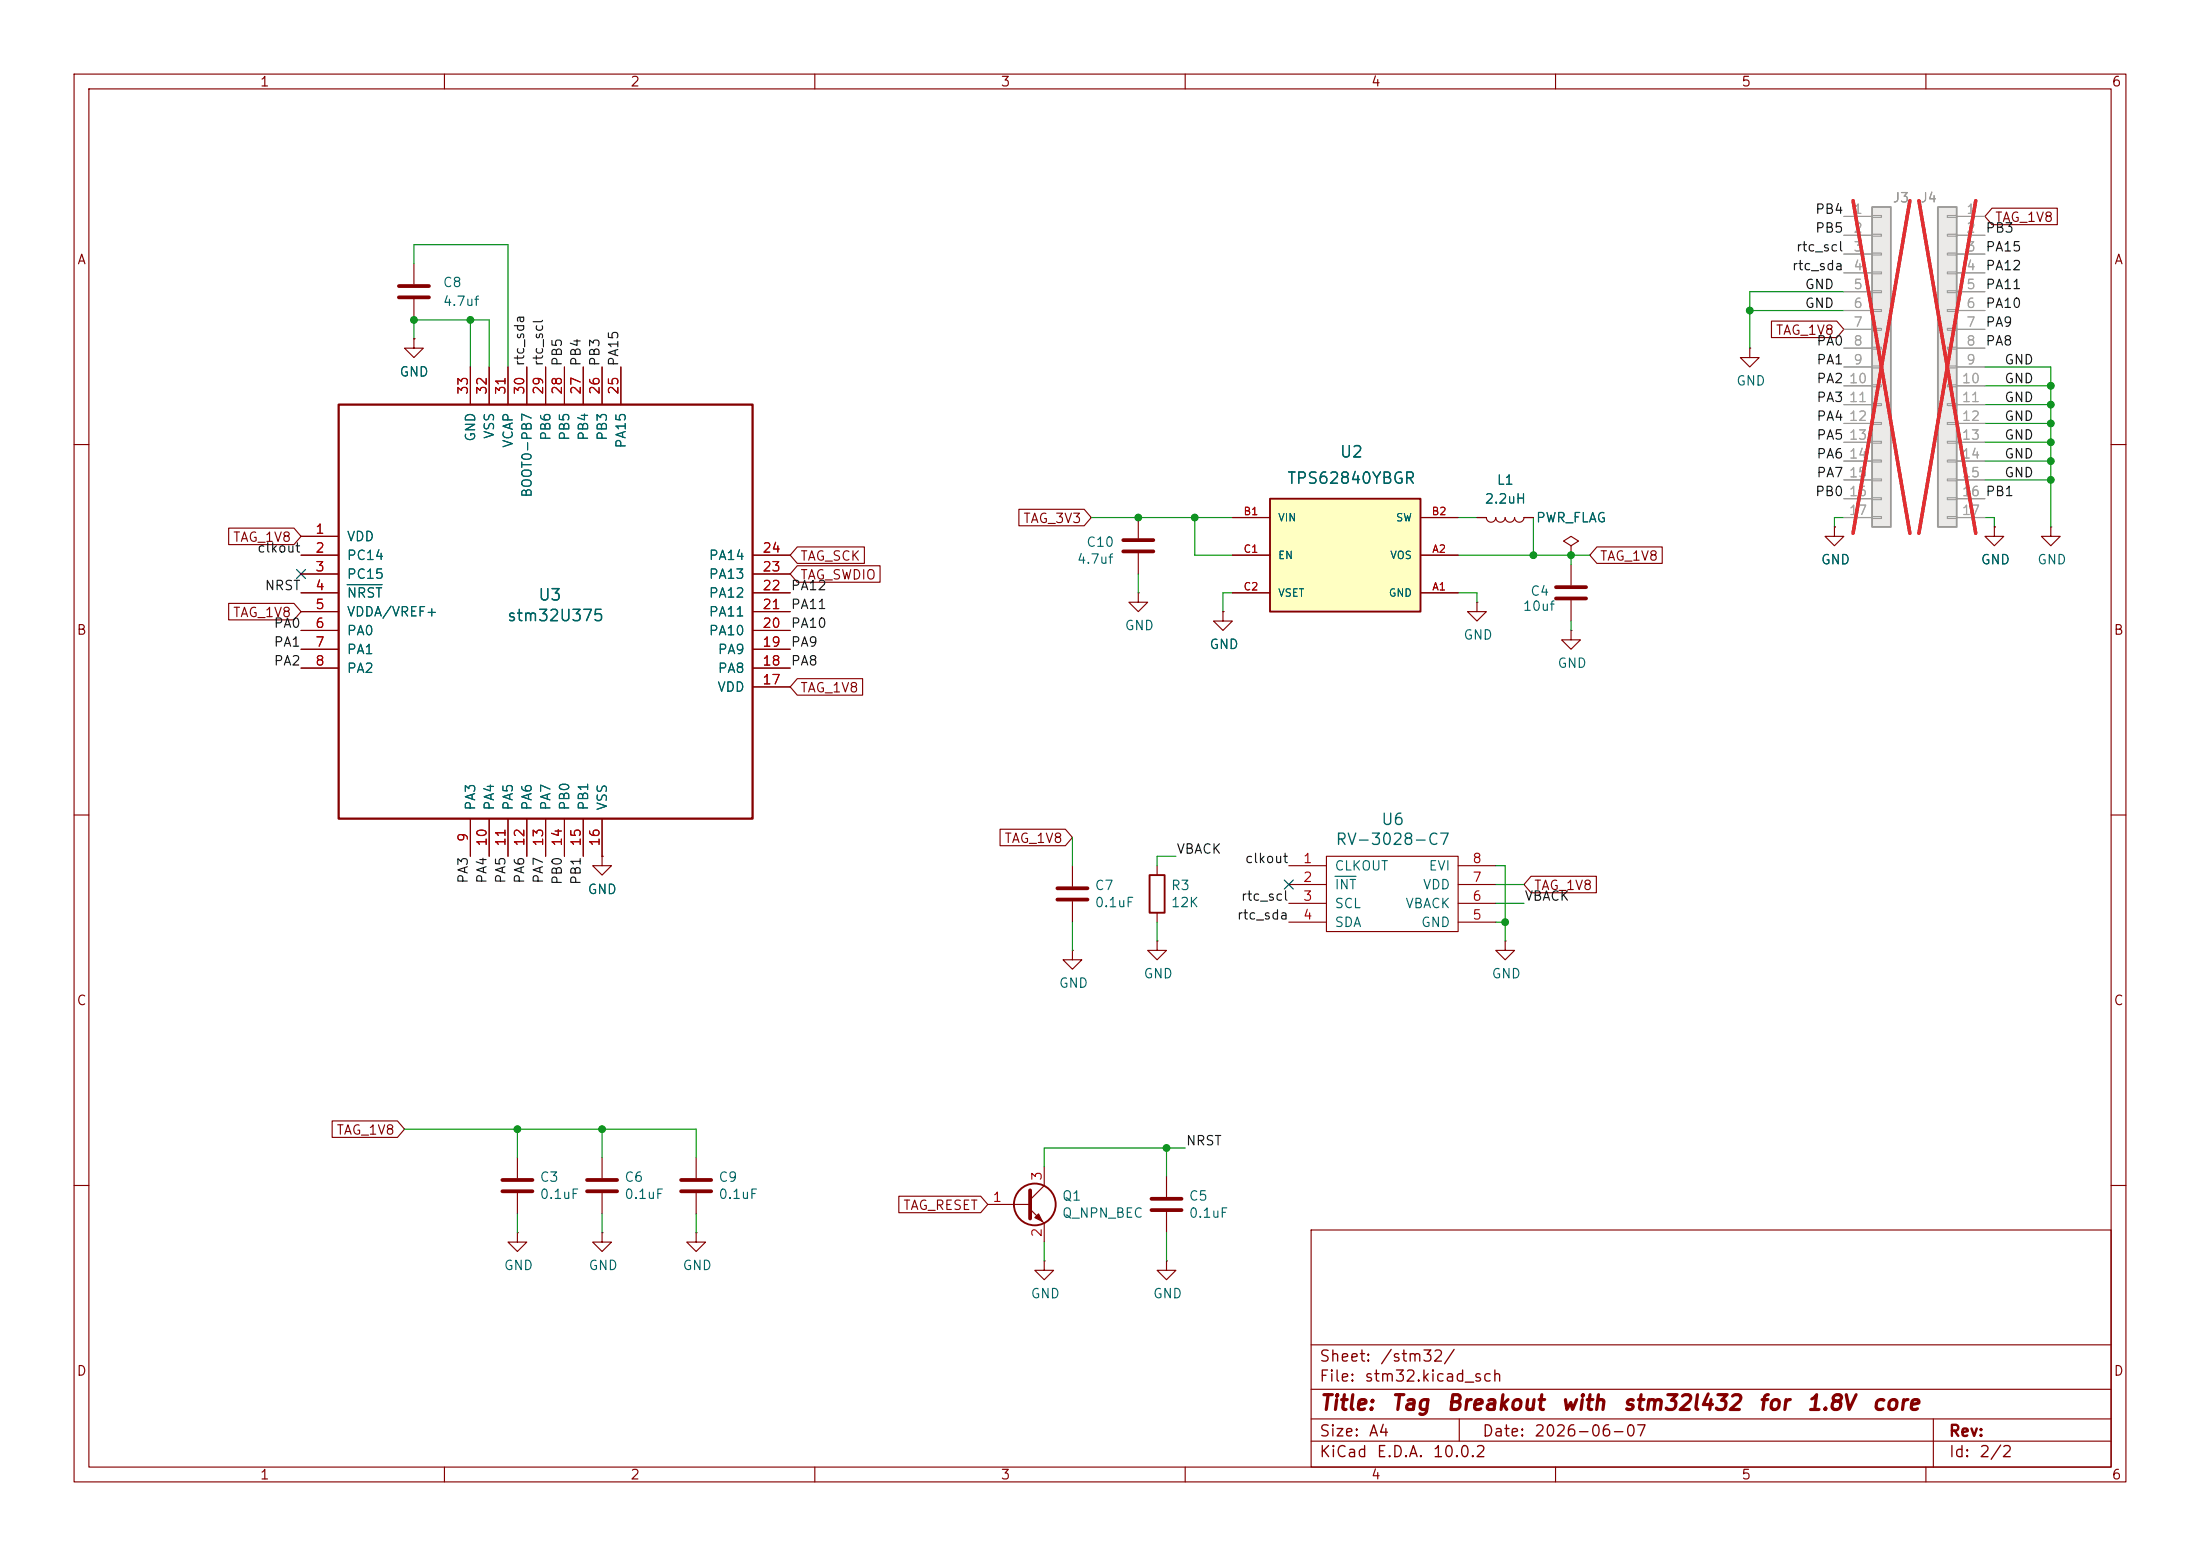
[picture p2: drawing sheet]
<svg xmlns="http://www.w3.org/2000/svg" width="297mm" height="210mm" viewBox="0 0 297 210" stroke-linecap="round" stroke-linejoin="round" font-family="sans-serif">
<g fill="none" stroke="#840000" stroke-width=".15">
<path d="M10 10h277v190h-277zM12 12h273v186h-273zM60 10v2M110 10v2M160 10v2M210 10v2M260 10v2M10 60h2M285 60h2M10 110h2M285 110h2M10 160h2"/>
<path d="M177 166h108v32h-108zM285 160h2M60 198v2M110 198v2M160 198v2M177 194.5h108M177 191.5h108M177 187.5h108M177 181.5h108M197 191.5v3M210 198v2M260 198v2"/>
<path d="M261 191.5v6.5"/>
</g>
<path d="M252.7 27.9h2.6v43.2h-2.6z" fill="#ebeae8"/>
<path d="M252.7 27.9h2.6v43.2h-2.6z" fill="none" stroke="#9c9b98" stroke-width=".25"/>
<g fill="none" stroke="#9c9b98" stroke-width=".15">
<path d="M248.9 29.2h3.8M248.9 31.8h3.8M248.9 34.3h3.8M248.9 36.8h3.8M248.9 39.4h3.8M252.7 29.1h1.3v.2h-1.3zM252.7 31.6h1.3v.3h-1.3zM252.7 34.2h1.3v.2h-1.3zM252.7 36.7h1.3v.3h-1.3zM252.7 39.2h1.3v.3h-1.3zM248.9 41.9h3.8M248.9 44.5h3.8"/>
<path d="M248.9 47h3.8M248.9 49.5h3.8M248.9 52.1h3.8M248.9 54.6h3.8M248.9 57.2h3.8M248.9 59.7h3.8M252.7 41.8h1.3v.2h-1.3zM252.7 44.3h1.3v.3h-1.3zM252.7 46.9h1.3v.2h-1.3zM252.7 49.4h1.3v.3h-1.3zM252.7 51.9h1.3v.3h-1.3zM252.7 54.5h1.3v.2h-1.3z"/>
<path d="M252.7 57h1.3v.3h-1.3zM252.7 59.6h1.3v.2h-1.3zM248.9 62.2h3.8M248.9 64.8h3.8M248.9 67.3h3.8M248.9 69.9h3.8M252.7 62.1h1.3v.3h-1.3zM252.7 64.6h1.3v.3h-1.3zM252.7 67.2h1.3v.2h-1.3zM252.7 69.7h1.3v.3h-1.3z"/>
</g>
<path d="M250.2 27.1l7.6 44.9M257.8 27.1l-7.6 44.9" fill="none" stroke="#e12e31" stroke-width=".46"/>
<path d="M151.6 72.9h4.1M151.6 74.4h4.1M210.1 79.2h4M210.1 80.8h4M67.8 159.3h4.1M79.2 159.3h4.1M91.9 159.3h4.1M67.8 160.8h4.1M79.2 160.8h4.1M91.9 160.8h4.1M155.4 161.8h4.1M155.4 163.3h4.1" fill="none" stroke="#840000" stroke-width=".51"/>
<g fill="none" stroke="#840000" stroke-width=".15">
<path d="M236.2 47v1.3h1.3l-1.3 1.2-1.3-1.2h1.3M236.2 47h.1M153.7 69.9v2.7M153.7 74.7v2.8M212.1 76.2v2.8M247.6 71.1v1.3h1.3l-1.3 1.3-1.2-1.3h1.2M247.6 71.1h.1M269.2 71.1v1.3h1.3l-1.3 1.3-1.2-1.3h1.2M269.2 71.1h.1M276.9 71.1v1.3h1.2l-1.2 1.3-1.3-1.3h1.3M276.9 71.1h.1M153.7 80v1.3h1.2l-1.2 1.3-1.3-1.3h1.3"/>
<path d="M153.7 80h.1M165.1 82.6v1.2h1.3l-1.3 1.3-1.3-1.3h1.3M165.1 82.6h.1M212.1 81v2.8M156.2 116.8v1.3M174 116.8h5.1M174 119.4h5.1M179.1 115.6h17.7v10.1h-17.7zM196.8 116.8h5.1M196.8 119.4h5.1M156.2 127v1.3h1.3l-1.3 1.2-1.3-1.2h1.3M156.2 127h.1"/>
<path d="M156.2 123.2v1.3M174 121.9h5.1M174 124.5h5.1M196.8 121.9h5.1M196.8 124.5h5.1M69.8 156.2v2.8M81.3 156.2v2.8M94 156.2v2.8M157.5 158.8v2.7M69.8 161v2.8M81.3 166.4v1.2h1.2l-1.2 1.3-1.3-1.3h1.3M81.3 166.4h.1"/>
<path d="M81.3 161v2.8M94 166.4v1.2h1.2l-1.2 1.3-1.3-1.3h1.3M94 166.4h.1M94 161v2.8M157.5 163.6v2.8"/>
</g>
<path d="M155.2 118.1h2v5.1h-2z" fill="none" stroke="#840000" stroke-width=".25"/>
<path d="M180.2 118.3h2.9" fill="none" stroke="#006464" stroke-width=".15"/>
<path d="M171.4 67.3h20.4v15.3h-20.4z" fill="#ffffc2"/>
<g fill="none" stroke="#840000" stroke-width=".25">
<path d="M171.4 67.3h20.4v15.3h-20.4z"/>
<circle cx="139.7" cy="162.6" r="2.82"/>
</g>
<g fill="none" stroke="#840000" stroke-width=".15">
<path d="M55.9 35.6v2.8M55.9 45.7v1.3h1.2l-1.2 1.3-1.3-1.3h1.3M55.9 45.7h.1M55.9 40.4v2.8M63.5 49.5v5.1M66 49.5v5.1M68.6 49.5v5.1M71.1 49.5v5.1M73.7 49.5v5.1M76.2 49.5v5.1M78.7 49.5v5.1M81.3 49.5v5.1"/>
<path d="M83.8 49.5v5.1M40.6 74.9h5.1M40.6 72.4h5.1M40.6 77.5h5.1M101.6 74.9h5.1M101.6 77.5h5.1M166.4 74.9h5M166.4 69.9h5M191.8 74.9h5M191.8 69.9h5M199.4 69.9h1.3a.64 .64 0 0 0 .6 .6 .64 .64 0 0 0 .6-.6 .64 .64 0 0 0 .7 .6 .64 .64 0 0 0 .6-.6 .64 .64 0 0 0 .6 .6 .64 .64 0 0 0 .7-.6 .64 .64 0 0 0 .6 .6 .64 .64 0 0 0 .6-.6h1.3M40.6 80h5.1"/>
<path d="M40.6 82.6h5.1M40.6 85.1h5.1M40.6 87.6h5.1M40.6 90.2h5.1M101.6 80h5.1M101.6 82.6h5.1M101.6 85.1h5.1M101.6 87.6h5.1M101.6 90.2h5.1M101.6 92.7h5.1M166.4 80h5M191.8 80h5"/>
<path d="M199.4 81.3v1.3h1.3l-1.3 1.2-1.3-1.2h1.3M199.4 81.3h.1M212.1 85.1v1.3h1.3l-1.3 1.2-1.3-1.2h1.3M212.1 85.1h.1M63.5 110.5v5.1M66 110.5v5.1M68.6 110.5v5.1M71.1 110.5v5.1M73.7 110.5v5.1M76.2 110.5v5.1M78.7 110.5v5.1M81.3 115.6v1.2h1.2l-1.2 1.3-1.3-1.3h1.3"/>
<path d="M81.3 115.6h.1M81.3 110.5v5.1M144.8 116.8v2.8M144.8 128.3v1.2h1.2l-1.2 1.3-1.3-1.3h1.3M144.8 128.3h.1M144.8 121.7v2.8M141 157.5v2.5l-1.9 1.9M69.8 166.4v1.2h1.3l-1.3 1.3-1.2-1.3h1.2M69.8 166.4h.1M133.3 162.6h5.8M139.1 163.2l1.9 1.9v2.5M141 170.2v1.3h1.2l-1.2 1.2-1.3-1.2h1.3"/>
<path d="M141 170.2h.1M157.5 170.2v1.3h1.2l-1.2 1.2-1.3-1.2h1.3M157.5 170.2h.1"/>
</g>
<path d="M53.8 38.6h4.1M53.8 40.1h4.1M142.7 119.9h4.1M142.7 121.4h4.1M139.1 160.7v3.8" fill="none" stroke="#840000" stroke-width=".51"/>
<path d="M139.7 164.3l.5-.5 .5 1z" fill="#840000" stroke="#840000" stroke-width=".15"/>
<path d="M45.7 54.6h55.9v55.9h-55.9z" fill="none" stroke="#840000" stroke-width=".3"/>
<path d="M46.9 78.9h4.7" fill="none" stroke="#006464" stroke-width=".15"/>
<path d="M261.6 27.9h2.6v43.2h-2.6z" fill="#ebeae8"/>
<path d="M261.6 27.9h2.6v43.2h-2.6z" fill="none" stroke="#9c9b98" stroke-width=".25"/>
<g fill="none" stroke="#9c9b98" stroke-width=".15">
<path d="M248.9 29.2h3.8M248.9 31.8h3.8M248.9 34.3h3.8M248.9 36.8h3.8M248.9 39.4h3.8M262.9 29.1h1.3v.2h-1.3zM262.9 31.6h1.3v.3h-1.3zM262.9 34.2h1.3v.2h-1.3zM262.9 36.7h1.3v.3h-1.3zM262.9 39.2h1.3v.3h-1.3zM264.2 29.2h3.8M264.2 31.8h3.8"/>
<path d="M264.2 34.3h3.8M264.2 36.8h3.8M264.2 39.4h3.8M248.9 41.9h3.8M248.9 44.5h3.8M248.9 47h3.8M248.9 49.5h3.8M248.9 52.1h3.8M248.9 54.6h3.8M248.9 57.2h3.8M248.9 59.7h3.8M262.9 41.8h1.3v.2h-1.3z"/>
<path d="M262.9 44.3h1.3v.3h-1.3zM262.9 46.9h1.3v.2h-1.3zM262.9 49.4h1.3v.3h-1.3zM262.9 51.9h1.3v.3h-1.3zM262.9 54.5h1.3v.2h-1.3zM262.9 57h1.3v.3h-1.3zM262.9 59.6h1.3v.2h-1.3zM264.2 41.9h3.8M264.2 44.5h3.8M264.2 47h3.8M264.2 49.5h3.8M264.2 52.1h3.8"/>
<path d="M264.2 54.6h3.8M264.2 57.2h3.8M264.2 59.7h3.8M248.9 62.2h3.8M248.9 64.8h3.8M248.9 67.3h3.8M248.9 69.9h3.8M262.9 62.1h1.3v.3h-1.3zM262.9 64.6h1.3v.3h-1.3zM262.9 67.2h1.3v.2h-1.3zM262.9 69.7h1.3v.3h-1.3zM264.2 62.2h3.8"/>
<path d="M264.2 64.8h3.8M264.2 67.3h3.8M264.2 69.9h3.8"/>
</g>
<path d="M250.2 27.1l7.6 44.9M257.8 27.1l-7.6 44.9M259.1 27.1l7.6 44.9M266.7 27.1l-7.6 44.9" fill="none" stroke="#e12e31" stroke-width=".46"/>
<g fill="none" stroke="#840000" stroke-width=".15">
<path d="M268.9 28.1h8.8v2.2h-8.8l-.9-1.1zM55.9 45.7h.1M63.5 49.5v5.1M66 49.5v5.1M68.6 49.5v5.1M71.1 49.5v5.1M73.7 49.5v5.1M76.2 49.5v5.1M78.7 49.5v5.1M81.3 49.5v5.1M83.8 49.5v5.1M239.1 43.3h8.9l.9 1.2-.9 1.1h-8.9z"/>
<path d="M30.9 71.3h8.8l.9 1.1-.9 1.1h-8.8zM40.6 72.4h5.1M40.6 74.9h5.1M40.6 77.5h5.1M101.6 74.9h5.1M101.6 77.5h5.1M107.6 76.4h11.2v2.2h-11.2l-.9-1.1zM107.6 73.8h9.1v2.2h-9.1l-.9-1.1zM137.5 68.7h8.9l.9 1.2-.9 1.1h-8.9zM166.4 74.9h5M166.4 69.9h5M191.8 74.9h5"/>
<path d="M191.8 69.9h5M199.4 69.9h1.3M205.7 69.9h1.3M212.1 73.7l1-.7-1-.6-1 .6 1 .7v1.2M212.1 74.9h.1M215.6 73.8h8.8v2.2h-8.8l-1-1.1zM247.6 71.1h.1M269.2 71.1h.1M30.9 81.4h8.8l.9 1.2-.9 1.1h-8.8zM40.6 80h5.1M40.6 82.6h5.1M40.6 85.1h5.1"/>
<path d="M40.6 87.6h5.1M40.6 90.2h5.1M101.6 80h5.1M101.6 82.6h5.1M101.6 85.1h5.1M101.6 87.6h5.1M101.6 90.2h5.1M101.6 92.7h5.1M107.6 91.6h8.9v2.2h-8.9l-.9-1.1zM165.1 82.6h.1M166.4 80h5M191.8 80h5"/>
<path d="M63.5 110.5v5.1M66 110.5v5.1M68.6 110.5v5.1M71.1 110.5v5.1M73.7 110.5v5.1M76.2 110.5v5.1M78.7 110.5v5.1M81.3 115.6h.1M81.3 110.5v5.1M135 111.9h8.8l1 1.1-1 1.1h-8.8zM206.7 118.3h8.8v2.2h-8.8l-1-1.1zM203.2 127v1.3h1.3l-1.3 1.2-1.3-1.2h1.3"/>
<path d="M203.2 127h.1M44.8 151.3h8.9l.9 1.1-.9 1.1h-8.9zM121.3 161.4h11.1l.9 1.2-.9 1.1h-11.1z"/>
</g>
<g fill="none" stroke="#009600" stroke-width=".15">
<path d="M55.9 35.6v-2.6h12.7v16.5M248.9 39.4h-12.7v7.6M55.9 45.7v-2.5h10.1v6.3M63.5 43.2v6.3M236.2 41.9h12.7M268 52.1h8.9M268 49.5h8.9v21.6M268 59.7h8.9M268 57.2h8.9M268 54.6h8.9M147.3 69.9h19.1M153.7 77.5v2.5"/>
<path d="M161.3 69.9v5h5.1M196.8 69.9h2.6M196.8 74.9h17.8M207 69.9v5M212.1 74.9v1.3M248.9 69.9h-1.3v1.2M268 69.9h1.2v1.2M268 62.2h8.9M268 64.8h8.9M166.4 80h-1.3v2.6M196.8 80h2.6v1.3M212.1 83.8v1.3"/>
<path d="M144.8 113v3.8M158.7 115.6h-2.5v1.2M201.9 116.8h1.3v10.2M201.9 119.4h3.8M144.8 124.5v3.8M156.2 124.5v2.5M201.9 124.5h1.3M201.9 121.9h3.8M54.6 152.4h39.4v3.8M69.8 152.4v3.8M81.3 152.4v3.8M157.5 154.9v3.9"/>
<path d="M160 154.9h-19v2.6M69.8 163.8v2.6M81.3 163.8v2.6M94 163.8v2.6M141 167.6v2.6M157.5 166.4v3.8"/>
</g>
<path d="M40 76.9l1.2 1.2M41.2 76.9l-1.2 1.2M173.4 118.8l1.2 1.2M174.6 118.8l-1.2 1.2" fill="none" stroke="#000084" stroke-width=".15"/>
<path d="M46.9 78.9h4.7" fill="none" stroke="#006464" stroke-width=".15"/>
<g fill="#009600" stroke="#009600" stroke-width=".14">
<circle cx="276.9" cy="54.6" r=".46"/>
<circle cx="276.9" cy="52.1" r=".46"/>
<circle cx="276.9" cy="59.7" r=".46"/>
<circle cx="276.9" cy="57.2" r=".46"/>
<circle cx="276.9" cy="62.2" r=".46"/>
<circle cx="276.9" cy="64.8" r=".46"/>
<circle cx="55.9" cy="43.2" r=".46"/>
<circle cx="63.5" cy="43.2" r=".46"/>
<circle cx="69.8" cy="152.4" r=".46"/>
<circle cx="203.2" cy="124.5" r=".46"/>
<circle cx="212.1" cy="74.9" r=".46"/>
<circle cx="207" cy="74.9" r=".46"/>
<circle cx="236.2" cy="41.9" r=".46"/>
<circle cx="157.5" cy="154.9" r=".46"/>
<circle cx="161.3" cy="69.9" r=".46"/>
<circle cx="153.7" cy="69.9" r=".46"/>
<circle cx="81.3" cy="152.4" r=".46"/>
</g>
<g font-size="2" fill="#840000">
<text x="178" y="190.8">Title:</text>
<text x="187.7" y="190.8">Tag</text>
<text x="195.1" y="190.8">Breakout</text>
<text x="210.6" y="190.8">with</text>
<text x="218.9" y="190.8">stm32l432</text>
<text x="237.2" y="190.8">for</text>
<text x="243.8" y="190.8">1.8V</text>
<text x="252.6" y="190.8">core</text>
</g>
<g font-size="1.5" fill="#006464">
<text x="173.7" y="65.7">TPS62840YBGR</text>
<text x="180.8" y="62.1">U2</text>
<text x="72.6" y="81.4">U3</text>
<text x="68.4" y="84.2">stm32U375</text>
<text x="186.4" y="111.7">U6</text>
<text x="180.2" y="114.4">RV-3028-C7</text>
</g>
<g font-size="1.5" fill="#840000">
<text x="178" y="184.2">Sheet:</text>
<text x="186.2" y="184.2">/stm32/</text>
<text x="178" y="186.9">File:</text>
<text x="184.1" y="186.9">stm32.kicad_sch</text>
<text x="178" y="197.1">KiCad</text>
<text x="178" y="194.3">Size:</text>
<text x="184.7" y="194.3">A4</text>
<text x="185.7" y="197.1">E.D.A.</text>
<text x="193.3" y="197.1">10.0.2</text>
<text x="200" y="194.3">Date:</text>
<text x="207" y="194.3">2026-06-07</text>
<text x="263" y="194.3">Rev:</text>
<text x="263" y="197.1">Id:</text>
<text x="267.1" y="197.1">2/2</text>
</g>
<g font-size="1.3" fill="#840000">
<text x="35" y="12">1</text>
<text x="85" y="12">2</text>
<text x="135" y="12">3</text>
<text x="185" y="12">4</text>
<text x="235" y="12">5</text>
<text x="285" y="12">6</text>
<text x="10.3" y="36">A</text>
<text x="269.2" y="30.3">TAG_1V8</text>
<text x="285.3" y="36">A</text>
<text x="239.6" y="45.5">TAG_1V8</text>
<text x="138" y="70.9">TAG_3V3</text>
<text x="31.4" y="73.5">TAG_1V8</text>
<text x="107.9" y="76">TAG_SCK</text>
<text x="215.9" y="76">TAG_1V8</text>
<text x="31.4" y="83.6">TAG_1V8</text>
<text x="107.9" y="78.5">TAG_SWDIO</text>
<text x="10.3" y="86">B</text>
<text x="285.3" y="86">B</text>
<text x="107.9" y="93.8">TAG_1V8</text>
<text x="135.5" y="114.1">TAG_1V8</text>
<text x="207" y="120.4">TAG_1V8</text>
<text x="10.3" y="136">C</text>
<text x="285.3" y="136">C</text>
<text x="45.3" y="153.5">TAG_1V8</text>
<text x="121.8" y="163.6">TAG_RESET</text>
<text x="10.3" y="186">D</text>
<text x="285.3" y="186">D</text>
<text x="35" y="200">1</text>
<text x="85" y="200">2</text>
<text x="135" y="200">3</text>
<text x="185" y="200">4</text>
<text x="235" y="200">5</text>
<text x="285" y="200">6</text>
</g>
<g font-size="1.3" fill="#0f0f0f">
<text x="245" y="29.2">PB4</text>
<text x="242.4" y="34.3">rtc_scl</text>
<text x="245" y="31.7">PB5</text>
<text x="268" y="34.3">PA15</text>
<text x="268" y="31.7">PB3</text>
<text x="241.8" y="36.8">rtc_sda</text>
<text x="243.6" y="41.9">GND</text>
<text x="243.6" y="39.3">GND</text>
<text x="268" y="39.3">PA11</text>
<text x="268" y="36.8">PA12</text>
<text x="268" y="41.9">PA10</text>
<text x="245.1" y="47">PA0</text>
<text x="268" y="44.4">PA9</text>
<text x="268" y="47">PA8</text>
<text x="71.1" y="49.5" transform="rotate(-90 71.1 49.5)">rtc_sda</text>
<text x="73.6" y="49.5" transform="rotate(-90 73.6 49.5)">rtc_scl</text>
<text x="76.2" y="49.5" transform="rotate(-90 76.2 49.5)">PB5</text>
<text x="78.7" y="49.5" transform="rotate(-90 78.7 49.5)">PB4</text>
<text x="81.2" y="49.5" transform="rotate(-90 81.2 49.5)">PB3</text>
<text x="83.8" y="49.5" transform="rotate(-90 83.8 49.5)">PA15</text>
<text x="245.1" y="49.5">PA1</text>
<text x="245.1" y="52">PA2</text>
<text x="270.5" y="49.5">GND</text>
<text x="270.5" y="52">GND</text>
<text x="245.1" y="54.6">PA3</text>
<text x="245.1" y="59.7">PA5</text>
<text x="245.1" y="57.1">PA4</text>
<text x="270.5" y="57.1">GND</text>
<text x="270.5" y="59.7">GND</text>
<text x="270.5" y="54.6">GND</text>
<text x="245.1" y="62.2">PA6</text>
<text x="245.1" y="64.7">PA7</text>
<text x="270.5" y="64.7">GND</text>
<text x="270.5" y="62.2">GND</text>
<text x="245" y="67.3">PB0</text>
<text x="34.6" y="74.9">clkout</text>
<text x="35.7" y="80">NRST</text>
<text x="106.7" y="80">PA12</text>
<text x="106.7" y="82.5">PA11</text>
<text x="36.9" y="85.1">PA0</text>
<text x="36.9" y="87.6">PA1</text>
<text x="106.7" y="85.1">PA10</text>
<text x="106.7" y="87.6">PA9</text>
<text x="36.9" y="90.1">PA2</text>
<text x="106.7" y="90.1">PA8</text>
<text x="63.5" y="119.3" transform="rotate(-90 63.5 119.3)">PA3</text>
<text x="66" y="119.3" transform="rotate(-90 66 119.3)">PA4</text>
<text x="68.5" y="119.3" transform="rotate(-90 68.5 119.3)">PA5</text>
<text x="71.1" y="119.3" transform="rotate(-90 71.1 119.3)">PA6</text>
<text x="73.6" y="119.3" transform="rotate(-90 73.6 119.3)">PA7</text>
<text x="76.2" y="119.5" transform="rotate(-90 76.2 119.5)">PB0</text>
<text x="78.7" y="119.5" transform="rotate(-90 78.7 119.5)">PB1</text>
<text x="158.7" y="115.5">VBACK</text>
<text x="168" y="116.8">clkout</text>
<text x="166.9" y="124.4">rtc_sda</text>
<text x="167.4" y="121.9">rtc_scl</text>
<text x="205.7" y="121.9">VBACK</text>
<text x="160" y="154.9">NRST</text>
</g>
<g font-size="1.3" fill="#a5a4a2">
<text x="250.1" y="29.2">1</text>
<text x="265.4" y="29.2">1</text>
<text x="250.1" y="31.7">2</text>
<text x="250.1" y="34.3">3</text>
<text x="265.4" y="31.7">2</text>
<text x="265.4" y="34.3">3</text>
<text x="250.1" y="36.8">4</text>
<text x="250.1" y="39.3">5</text>
<text x="250.1" y="41.9">6</text>
<text x="265.4" y="36.8">4</text>
<text x="265.4" y="39.3">5</text>
<text x="265.4" y="41.9">6</text>
<text x="250.1" y="44.4">7</text>
<text x="250.1" y="47">8</text>
<text x="265.4" y="44.4">7</text>
<text x="265.4" y="47">8</text>
<text x="249.5" y="52">10</text>
<text x="250.1" y="49.5">9</text>
<text x="264.8" y="52">10</text>
<text x="265.4" y="49.5">9</text>
<text x="249.5" y="54.6">11</text>
<text x="249.5" y="57.1">12</text>
<text x="249.5" y="59.7">13</text>
<text x="264.8" y="54.6">11</text>
<text x="264.8" y="57.1">12</text>
<text x="264.8" y="59.7">13</text>
<text x="249.5" y="62.2">14</text>
<text x="249.5" y="64.7">15</text>
<text x="264.8" y="62.2">14</text>
<text x="264.8" y="64.7">15</text>
<text x="249.5" y="67.3">16</text>
<text x="249.5" y="69.8">17</text>
<text x="264.8" y="67.3">16 PB1</text>
<text x="264.8" y="69.8">17</text>
<text x="264.8" y="67.3">16</text>
</g>
<g font-size="1.3" fill="#939391">
<text x="255.4" y="27.6">J3</text>
<text x="259.2" y="27.6">J4</text>
</g>
<g font-size="1.3" fill="#006464">
<text x="59.7" y="39.1">C8</text>
<text x="59.7" y="41.6">4.7uf</text>
<text x="53.8" y="51.1">GND</text>
<text x="234.3" y="52.4">GND</text>
<text x="64.5" y="59.7" transform="rotate(-90 64.5 59.7)">GND</text>
<text x="67" y="59.3" transform="rotate(-90 67 59.3)">VSS</text>
<text x="74.6" y="59.6" transform="rotate(-90 74.6 59.6)">PB6</text>
<text x="77.2" y="59.6" transform="rotate(-90 77.2 59.6)">PB5</text>
<text x="79.7" y="59.6" transform="rotate(-90 79.7 59.6)">PB4</text>
<text x="82.3" y="59.6" transform="rotate(-90 82.3 59.6)">PB3</text>
<text x="69.6" y="60.5" transform="rotate(-90 69.6 60.5)">VCAP</text>
<text x="84.8" y="60.6" transform="rotate(-90 84.8 60.6)">PA15</text>
<text x="202" y="65.7">L1</text>
<text x="72.1" y="67.3" transform="rotate(-90 72.1 67.3)">BOOT0-PB7</text>
<text x="200.3" y="68.3">2.2uH</text>
<text x="207.3" y="70.8">PWR_FLAG</text>
<text x="46.7" y="73.4">VDD</text>
<text x="46.7" y="75.9">PC14</text>
<text x="95.6" y="75.9">PA14</text>
<text x="145.3" y="76.4">4.7uf</text>
<text x="146.6" y="74.1">C10</text>
<text x="245.7" y="76.5">GND</text>
<text x="267.3" y="76.5">GND</text>
<text x="275" y="76.5">GND</text>
<text x="46.7" y="78.4">PC15</text>
<text x="46.7" y="81">NRST</text>
<text x="46.7" y="83.5">VDDA/VREF+</text>
<text x="95.6" y="83.5">PA11</text>
<text x="95.6" y="81">PA12</text>
<text x="95.6" y="78.4">PA13</text>
<text x="205.5" y="82.8">10uf</text>
<text x="206.5" y="80.7">C4</text>
<text x="46.7" y="86.1">PA0</text>
<text x="46.7" y="88.6">PA1</text>
<text x="95.6" y="86.1">PA10</text>
<text x="96.8" y="88.6">PA9</text>
<text x="151.8" y="85.4">GND</text>
<text x="163.2" y="87.9">GND</text>
<text x="197.5" y="86.6">GND</text>
<text x="46.7" y="91.1">PA2</text>
<text x="96.8" y="93.7">VDD</text>
<text x="96.8" y="91.1">PA8</text>
<text x="210.2" y="90.5">GND</text>
<text x="64.5" y="109.5" transform="rotate(-90 64.5 109.5)">PA3</text>
<text x="67" y="109.5" transform="rotate(-90 67 109.5)">PA4</text>
<text x="69.6" y="109.5" transform="rotate(-90 69.6 109.5)">PA5</text>
<text x="72.1" y="109.5" transform="rotate(-90 72.1 109.5)">PA6</text>
<text x="74.6" y="109.5" transform="rotate(-90 74.6 109.5)">PA7</text>
<text x="77.2" y="109.5" transform="rotate(-90 77.2 109.5)">PB0</text>
<text x="79.7" y="109.5" transform="rotate(-90 79.7 109.5)">PB1</text>
<text x="82.3" y="109.5" transform="rotate(-90 82.3 109.5)">VSS</text>
<text x="180.1" y="117.8">CLKOUT</text>
<text x="192.8" y="117.8">EVI</text>
<text x="79.2" y="121">GND</text>
<text x="147.7" y="120.5">C7</text>
<text x="147.7" y="122.8">0.1uF</text>
<text x="158" y="120.5">R3</text>
<text x="158" y="122.8">12K</text>
<text x="180.1" y="120.4">INT</text>
<text x="180.1" y="122.9">SCL</text>
<text x="180.1" y="125.4">SDA</text>
<text x="189.6" y="122.9">VBACK</text>
<text x="191.8" y="125.4">GND</text>
<text x="192" y="120.4">VDD</text>
<text x="142.9" y="133.6">GND</text>
<text x="154.3" y="132.4">GND</text>
<text x="201.3" y="132.4">GND</text>
<text x="72.8" y="159.8">C3</text>
<text x="84.2" y="159.8">C6</text>
<text x="96.9" y="159.8">C9</text>
<text x="72.8" y="162.1">0.1uF</text>
<text x="84.2" y="162.1">0.1uF</text>
<text x="96.9" y="162.1">0.1uF</text>
<text x="143.3" y="164.7">Q_NPN_BEC</text>
<text x="143.3" y="162.4">Q1</text>
<text x="160.4" y="162.4">C5</text>
<text x="160.4" y="164.7">0.1uF</text>
<text x="67.9" y="171.7">GND</text>
<text x="79.4" y="171.7">GND</text>
<text x="92.1" y="171.7">GND</text>
<text x="139.1" y="175.5">GND</text>
<text x="155.6" y="175.5">GND</text>
</g>
<g font-size="1.3" fill="#a90000">
<text x="63.5" y="53.4" transform="rotate(-90 63.5 53.4)">33</text>
<text x="66" y="53.4" transform="rotate(-90 66 53.4)">32</text>
<text x="68.6" y="53.4" transform="rotate(-90 68.6 53.4)">31</text>
<text x="71.1" y="53.4" transform="rotate(-90 71.1 53.4)">30</text>
<text x="73.6" y="53.4" transform="rotate(-90 73.6 53.4)">29</text>
<text x="76.2" y="53.4" transform="rotate(-90 76.2 53.4)">28</text>
<text x="78.7" y="53.4" transform="rotate(-90 78.7 53.4)">27</text>
<text x="81.3" y="53.4" transform="rotate(-90 81.3 53.4)">26</text>
<text x="83.8" y="53.4" transform="rotate(-90 83.8 53.4)">25</text>
<text x="42.5" y="72.4">1</text>
<text x="42.5" y="74.9">2</text>
<text x="42.5" y="77.4">3</text>
<text x="102.8" y="77.4">23</text>
<text x="102.8" y="74.9">24</text>
<text x="42.5" y="80">4</text>
<text x="42.5" y="82.5">5</text>
<text x="102.8" y="82.5">21</text>
<text x="102.8" y="80">22</text>
<text x="42.5" y="85.1">6</text>
<text x="42.5" y="87.6">7</text>
<text x="102.8" y="87.6">19</text>
<text x="102.8" y="85.1">20</text>
<text x="42.5" y="90.1">8</text>
<text x="102.8" y="92.7">17</text>
<text x="102.8" y="90.1">18</text>
<text x="63.5" y="113.7" transform="rotate(-90 63.5 113.7)">9</text>
<text x="66" y="114.3" transform="rotate(-90 66 114.3)">10</text>
<text x="68.6" y="114.3" transform="rotate(-90 68.6 114.3)">11</text>
<text x="71.1" y="114.3" transform="rotate(-90 71.1 114.3)">12</text>
<text x="73.6" y="114.3" transform="rotate(-90 73.6 114.3)">13</text>
<text x="76.2" y="114.3" transform="rotate(-90 76.2 114.3)">14</text>
<text x="78.7" y="114.3" transform="rotate(-90 78.7 114.3)">15</text>
<text x="81.3" y="114.3" transform="rotate(-90 81.3 114.3)">16</text>
<text x="175.8" y="116.8">1</text>
<text x="175.8" y="119.4">2</text>
<text x="198.7" y="119.4">7</text>
<text x="198.7" y="116.8">8</text>
<text x="175.8" y="121.9">3</text>
<text x="175.8" y="124.4">4</text>
<text x="198.7" y="124.4">5</text>
<text x="198.7" y="121.9">6</text>
<text x="140.9" y="159.5" transform="rotate(-90 140.9 159.5)">3</text>
<text x="133.9" y="162.5">1</text>
<text x="140.9" y="167.1" transform="rotate(-90 140.9 167.1)">2</text>
</g>
<g font-size="1" fill="#a90000">
<text x="167.8" y="69.8">B1</text>
<text x="193.2" y="69.8">B2</text>
<text x="167.8" y="74.9">C1</text>
<text x="193.3" y="74.9">A2</text>
<text x="167.8" y="79.9">C2</text>
<text x="193.3" y="79.9">A1</text>
</g>
<g font-size="1" fill="#006464">
<text x="172.5" y="70.6">VIN</text>
<text x="188.4" y="70.6">SW</text>
<text x="172.5" y="75.7">EN</text>
<text x="187.6" y="75.7">VOS</text>
<text x="172.5" y="80.8">VSET</text>
<text x="187.4" y="80.8">GND</text>
</g>
</svg>
